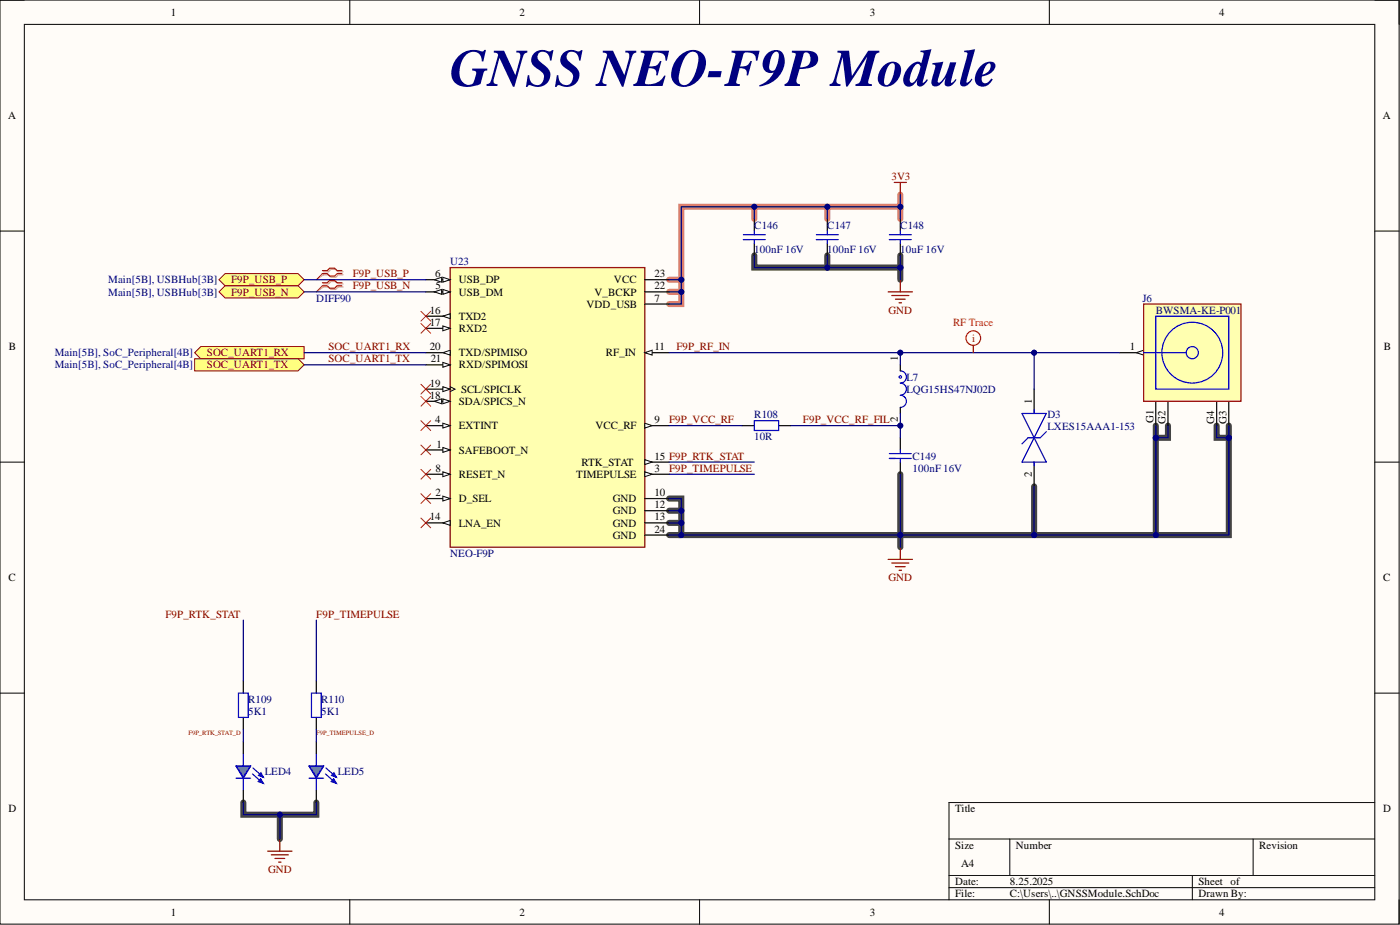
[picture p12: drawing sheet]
<svg xmlns="http://www.w3.org/2000/svg" width="292mm" height="193mm" viewBox="0 0 292 193" stroke-linecap="round" stroke-linejoin="round" font-family="sans-serif">
<path d="M0 0h291.9v192.8h-291.9z" fill-rule="evenodd" fill="#fffcf8"/>
<path d="M0 0h291.9v192.8h-291.9z" fill="none" stroke="#000" stroke-width=".21"/>
<path d="M5.1 5.1h281.7v182.6h-281.7z" fill-rule="evenodd" fill="#fffcf8"/>
<g fill="none" stroke="#000" stroke-width=".21">
<path d="M0 0h5.1M5.1 5.1h281.7v182.6h-281.7zM73 0v5.1M146 0v5.1M218.9 0v5.1M286.8 0h5.1v5.1M0 48.2h5.1M286.8 48.2h5.1M0 96.4h5.1M286.8 96.4h5.1M0 144.6h5.1M286.8 144.6h5.1"/>
<path d="M198 175h88.8M210.7 175v7.6M261.5 175v7.6M286.8 167.4h-88.8v20.3M73 187.7v5.1M146 187.7v5.1M198 182.6h88.8M198 185.2h88.8M218.9 187.7v5.1M248.8 182.6v5.1M291.9 187.7v5.1"/>
</g>
<path d="M139.6 58.4h2.6M157.4 43.1v2.6M172.6 43.1v2.6M187.8 40.6v2.5h-45.6v20.3h-2.6M187.8 43.1v2.6M139.6 60.9h2.6" fill="none" stroke="#dd7e6b" stroke-width="1.3"/>
<g fill="none" stroke="#434343" stroke-width="1.3">
<path d="M157.4 53.3v2.5h30.4M172.6 53.3v2.5M187.8 53.3v5.1M187.8 98.9v12.7h-45.6v-7.6h-2.6M241.1 88.8v22.8M243.7 88.8v2.5h-2.6M253.8 88.8v2.5h2.6M256.4 91.3v20.3h-40.6M256.4 88.8v2.5M139.6 109.1h2.6M139.6 106.5h2.6M139.6 111.6h2.6"/>
<path d="M215.8 111.6h-28v2.6M215.8 101.5v10.1M50.8 167.4v2.6h15.2v-2.6M58.4 170v5"/>
</g>
<path d="M187.8 76.1v1.3M154.8 88.8h2.6M162.5 88.8h2.5M187.8 85v1.3M187.8 91.3v2.6M187.8 96.4v2.5" fill="none" stroke="#000" stroke-width=".25"/>
<g fill="none" stroke="#00f" stroke-width=".25">
<path d="M187.8 77.4a1.27 1.27 0 0 1 1.3 1.2 1.27 1.27 0 0 1-1.3 1.3 1.27 1.27 0 0 1 1.3 1.3 1.27 1.27 0 0 1-1.3 1.3 1.27 1.27 0 0 1 1.3 1.2 1.27 1.27 0 0 1-1.3 1.3M157.4 87.8h5.1v2h-5.1zM185.6 94.6h4.5M185.6 95.6h4.5M187.8 93.9v.7M187.8 95.6v.8"/>
<circle cx="187.8" cy="78.6" r=".26"/>
</g>
<path d="M93.9 55.8h40.6v58.4h-40.6z" fill-rule="evenodd" fill="#ffffb0"/>
<path d="M93.9 55.8h40.6v58.4h-40.6z" fill="none" stroke="#800000" stroke-width=".25"/>
<path d="M88.8 76.1h5.1" fill="none" stroke="#000" stroke-width=".25"/>
<path d="M92.4 75.6l1.5 .5-1.5 .5z" fill="#f8fcff"/>
<path d="M92.4 75.6l1.5 .5-1.5 .5z" fill="none" stroke="#000" stroke-width=".21"/>
<path d="M88.8 73.6h5.1" fill="none" stroke="#000" stroke-width=".25"/>
<path d="M92.4 73.6l1.5-.5v1z" fill="#f8fcff"/>
<path d="M92.4 73.6l1.5-.5v1z" fill="none" stroke="#000" stroke-width=".21"/>
<path d="M88.8 93.9h5.1" fill="none" stroke="#000" stroke-width=".25"/>
<path d="M92.4 93.4l1.5 .5-1.5 .5z" fill="#f8fcff"/>
<path d="M92.4 93.4l1.5 .5-1.5 .5z" fill="none" stroke="#000" stroke-width=".21"/>
<path d="M88.8 88.8h5.1" fill="none" stroke="#000" stroke-width=".25"/>
<path d="M92.4 88.3l1.5 .5-1.5 .5z" fill="#f8fcff"/>
<path d="M92.4 88.3l1.5 .5-1.5 .5z" fill="none" stroke="#000" stroke-width=".21"/>
<path d="M88.8 98.9h5.1" fill="none" stroke="#000" stroke-width=".25"/>
<path d="M92.4 98.4l1.5 .5-1.5 .5z" fill="#f8fcff"/>
<path d="M92.4 98.4l1.5 .5-1.5 .5z" fill="none" stroke="#000" stroke-width=".21"/>
<path d="M88.8 104h5.1" fill="none" stroke="#000" stroke-width=".25"/>
<path d="M92.4 103.5l1.5 .5-1.5 .5z" fill="#f8fcff"/>
<path d="M92.4 103.5l1.5 .5-1.5 .5z" fill="none" stroke="#000" stroke-width=".21"/>
<path d="M88.8 81.2h5.1" fill="none" stroke="#000" stroke-width=".25"/>
<path d="M92.4 80.7l1.5 .5-1.5 .5z" fill="#f8fcff"/>
<path d="M92.4 80.7l1.5 .5-1.5 .5zM93.9 80.7l1 .5-1 .5" fill="none" stroke="#000" stroke-width=".21"/>
<path d="M88.8 83.7h5.1" fill="none" stroke="#000" stroke-width=".25"/>
<path d="M92.4 83.2l1.5 .5-1.5 .5z" fill="#f8fcff"/>
<path d="M92.4 83.2l1.5 .5-1.5 .5z" fill="none" stroke="#000" stroke-width=".21"/>
<path d="M90.6 83.7l1.5-.5v1z" fill="#f8fcff"/>
<path d="M90.6 83.7l1.5-.5v1z" fill="none" stroke="#000" stroke-width=".21"/>
<path d="M134.5 58.4h5.1M134.5 60.9h5.1M134.5 63.4h5.1M134.5 88.8h5.1" fill="none" stroke="#000" stroke-width=".25"/>
<path d="M134.5 88.3l1.6 .5-1.6 .5z" fill="#f8fcff"/>
<path d="M134.5 88.3l1.6 .5-1.6 .5z" fill="none" stroke="#000" stroke-width=".21"/>
<path d="M134.5 73.6h5.1" fill="none" stroke="#000" stroke-width=".25"/>
<path d="M134.5 73.6l1.6-.5v1z" fill="#f8fcff"/>
<path d="M134.5 73.6l1.6-.5v1z" fill="none" stroke="#000" stroke-width=".21"/>
<path d="M88.8 60.9h5.1" fill="none" stroke="#000" stroke-width=".25"/>
<path d="M92.4 60.4l1.5 .5-1.5 .5z" fill="#f8fcff"/>
<path d="M92.4 60.4l1.5 .5-1.5 .5z" fill="none" stroke="#000" stroke-width=".21"/>
<path d="M90.6 60.9l1.5-.5v1z" fill="#f8fcff"/>
<path d="M90.6 60.9l1.5-.5v1z" fill="none" stroke="#000" stroke-width=".21"/>
<path d="M88.8 58.4h5.1" fill="none" stroke="#000" stroke-width=".25"/>
<path d="M92.4 57.8l1.5 .6-1.5 .5z" fill="#f8fcff"/>
<path d="M92.4 57.8l1.5 .6-1.5 .5z" fill="none" stroke="#000" stroke-width=".21"/>
<path d="M90.6 58.4l1.5-.6v1.1z" fill="#f8fcff"/>
<path d="M90.6 58.4l1.5-.6v1.1z" fill="none" stroke="#000" stroke-width=".21"/>
<path d="M134.5 98.9h5.1" fill="none" stroke="#000" stroke-width=".25"/>
<path d="M134.5 98.4l1.6 .5-1.6 .5z" fill="#f8fcff"/>
<path d="M134.5 98.4l1.6 .5-1.6 .5z" fill="none" stroke="#000" stroke-width=".21"/>
<path d="M134.5 96.4h5.1" fill="none" stroke="#000" stroke-width=".25"/>
<path d="M134.5 95.9l1.6 .5-1.6 .5z" fill="#f8fcff"/>
<path d="M134.5 95.9l1.6 .5-1.6 .5z" fill="none" stroke="#000" stroke-width=".21"/>
<path d="M88.8 66h5.1" fill="none" stroke="#000" stroke-width=".25"/>
<path d="M92.4 66l1.5-.5v1z" fill="#f8fcff"/>
<path d="M92.4 66l1.5-.5v1z" fill="none" stroke="#000" stroke-width=".21"/>
<path d="M88.8 109.1h5.1" fill="none" stroke="#000" stroke-width=".25"/>
<path d="M92.4 109.1l1.5-.5v1z" fill="#f8fcff"/>
<path d="M92.4 109.1l1.5-.5v1z" fill="none" stroke="#000" stroke-width=".21"/>
<path d="M88.8 68.5h5.1" fill="none" stroke="#000" stroke-width=".25"/>
<path d="M92.4 68l1.5 .5-1.5 .5z" fill="#f8fcff"/>
<path d="M92.4 68l1.5 .5-1.5 .5z" fill="none" stroke="#000" stroke-width=".21"/>
<path d="M233.5 73.6h5.1M134.5 104h5.1M134.5 106.5h5.1M134.5 109.1h5.1M134.5 111.6h5.1M50.8 142.1v2.5M50.8 149.7v2.5M66 142.1v2.5M66 149.7v2.5" fill="none" stroke="#000" stroke-width=".25"/>
<g fill="none" stroke="#800000" stroke-width=".25">
<path d="M187.8 58.4v2.5M185.3 60.9h5.1M186.1 61.7h3.5M186.8 62.4h2.1M187.6 63.2h.5M185.3 116.7h5.1M186.1 117.5h3.5M186.8 118.2h2.1M187.6 119h.5M187.8 114.2v2.5M55.8 177.6h5.1M56.6 178.3h3.6"/>
<path d="M57.4 179.1h2M58.1 179.9h.5M58.4 175v2.6"/>
</g>
<path d="M49.8 144.6h2v5.1h-2zM65 144.6h2v5.1h-2z" fill="none" stroke="#00f" stroke-width=".25"/>
<path d="M237.1 73.6l1.5-.5v1z" fill="#f8fcff"/>
<path d="M237.1 73.6l1.5-.5v1z" fill="none" stroke="#000" stroke-width=".21"/>
<path d="M241.1 83.7v5.1M243.7 83.7v5.1M253.8 83.7v5.1M256.4 83.7v5.1" fill="none" stroke="#000" stroke-width=".25"/>
<path d="M238.6 63.4h20.3v20.3h-20.3z" fill-rule="evenodd" fill="#ffffb0"/>
<path d="M238.6 63.4h20.3v20.3h-20.3z" fill="none" stroke="#800000" stroke-width=".25"/>
<g fill="none" stroke="#00f" stroke-width=".25">
<path d="M238.6 73.6h8.9M241.1 66h15.3v15.2h-15.3zM213.2 86.3h5.1l-5.1 10.1h5.1zM215.8 85.5v.8M215.8 96.4v.8M218.3 90.1l-1.3 1.2h-2.5l-1.3 1.3"/>
<circle cx="248.8" cy="73.6" r="6.3"/>
<circle cx="248.8" cy="73.6" r="1.27"/>
</g>
<g fill="none" stroke="#f00" stroke-width=".21">
<path d="M87.8 64.9l2.1 2.1M87.8 67.5l2.1 2M89.9 64.9l-2.1 2.1M89.9 67.5l-2.1 2M87.8 80.2l2.1 2M87.8 82.7l2.1 2M87.8 97.9l2.1 2.1M87.8 87.8l2.1 2M89.9 80.2l-2.1 2M89.9 82.7l-2.1 2M89.9 97.9l-2.1 2.1M89.9 87.8l-2.1 2"/>
<path d="M87.8 108.1l2.1 2M87.8 103l2.1 2M89.9 108.1l-2.1 2M89.9 103l-2.1 2"/>
</g>
<path d="M215.8 81.2v5.1M215.8 96.4v5.1" fill="none" stroke="#000" stroke-width=".25"/>
<path d="M45.7 58.4l1.3-1.3h15.2l1.3 1.3-1.3 1.2h-15.2z" fill-rule="evenodd" fill="#ffff80"/>
<path d="M45.7 58.4l1.3-1.3h15.2l1.3 1.3-1.3 1.2h-15.2z" fill="none" stroke="#800000" stroke-width=".21"/>
<path d="M45.7 60.9l1.3-1.3h15.2l1.3 1.3-1.3 1.3h-15.2z" fill-rule="evenodd" fill="#ffff80"/>
<path d="M45.7 60.9l1.3-1.3h15.2l1.3 1.3-1.3 1.3h-15.2z" fill="none" stroke="#800000" stroke-width=".21"/>
<path d="M67.5 59.2h1l.5-.5h1.1l.5 .5h1M67.5 59.9h1l.5 .5h1.1l.5-.5h1M67.5 56.7h1l.5-.5h1.1l.5 .5h1M67.5 57.3h1l.5 .5h1.1l.5-.5h1" fill="none" stroke="#d0a19e" stroke-width=".25"/>
<path d="M67.5 59.9l-1.5 1M67.5 57.3l-1.5 1.1" fill="none" stroke="#d0a19e" stroke-width=".21"/>
<path d="M67.3 59h1l.5-.5h1l.5 .5h1M67.3 59.6h1l.5 .5h1l.5-.5h1M67.3 56.5h1l.5-.6h1l.5 .6h1M67.3 57.1h1l.5 .5h1l.5-.5h1" fill="none" stroke="#f00" stroke-width=".25"/>
<path d="M67.3 59.6l-1.3 1.3M67.3 57.1l-1.3 1.3" fill="none" stroke="#f00" stroke-width=".21"/>
<path d="M40.6 73.6l1.3-1.3h21.6v2.5h-21.6z" fill-rule="evenodd" fill="#ffff80"/>
<path d="M40.6 73.6l1.3-1.3h21.6v2.5h-21.6z" fill="none" stroke="#800000" stroke-width=".21"/>
<path d="M40.6 74.8h21.6l1.3 1.3-1.3 1.3h-21.6z" fill-rule="evenodd" fill="#ffff80"/>
<path d="M40.6 74.8h21.6l1.3 1.3-1.3 1.3h-21.6z" fill="none" stroke="#800000" stroke-width=".21"/>
<path d="M87.8 92.9l2.1 2M89.9 92.9l-2.1 2" fill="none" stroke="#f00" stroke-width=".21"/>
<path d="M157.4 45.7v2.5M157.4 50.7v2.6M172.6 45.7v2.5M172.6 50.7v2.6M187.8 45.7v2.5M187.8 50.7v2.6" fill="none" stroke="#000" stroke-width=".25"/>
<g fill="none" stroke="#00f" stroke-width=".25">
<path d="M155.1 49h4.6M155.1 50h4.6M157.4 48.2v.8M157.4 50v.7M170.3 49h4.6M170.3 50h4.6M172.6 48.2v.8M172.6 50v.7M185.6 49h4.5M185.6 50h4.5M187.8 48.2v.8M187.8 50v.7"/>
<path d="M50.8 157.3v2.5M50.8 162.3v2.6M52.7 161.5l2 1.7M52.8 160.2l2 1.8"/>
</g>
<path d="M186.6 38.1h2.5M187.8 38.1v2.5" fill="none" stroke="#800000" stroke-width=".25"/>
<path d="M54.4 161.2l.6 1-1.1-.4z" fill="#00f"/>
<path d="M54.4 161.2l.6 1-1.1-.4z" fill="none" stroke="#00f" stroke-width=".25"/>
<path d="M54.4 162.5l.6 .9-1.1-.4z" fill="#00f"/>
<path d="M54.4 162.5l.6 .9-1.1-.4z" fill="none" stroke="#00f" stroke-width=".25"/>
<path d="M50.8 154.7v2.6M50.8 164.9v2.5" fill="none" stroke="#000" stroke-width=".25"/>
<path d="M49.2 159.8h3.1l-1.5 2.3z" fill="#4a86e8"/>
<path d="M49.2 159.8h3.1l-1.5 2.3z" fill="none" stroke="#00f" stroke-width=".21"/>
<path d="M49.2 159.8h3.1l-1.5 2.5zM66 157.3v2.5M49.2 162.3h3.1M66 162.3v2.6M67.9 161.5l2 1.7M68 160.2l2 1.8" fill="none" stroke="#00f" stroke-width=".25"/>
<path d="M69.7 161.2l.5 1-1-.4z" fill="#00f"/>
<path d="M69.7 161.2l.5 1-1-.4z" fill="none" stroke="#00f" stroke-width=".25"/>
<path d="M69.6 162.5l.6 .9-1.1-.4z" fill="#00f"/>
<path d="M69.6 162.5l.6 .9-1.1-.4z" fill="none" stroke="#00f" stroke-width=".25"/>
<path d="M66 154.7v2.6M66 164.9v2.5" fill="none" stroke="#000" stroke-width=".25"/>
<path d="M64.5 159.8h3l-1.5 2.3z" fill="#4a86e8"/>
<path d="M64.5 159.8h3l-1.5 2.3z" fill="none" stroke="#00f" stroke-width=".21"/>
<path d="M64.5 159.8h3l-1.5 2.5zM64.5 162.3h3" fill="none" stroke="#00f" stroke-width=".25"/>
<path d="M139.6 60.9h2.6" fill="none" stroke="#000080" stroke-width=".25"/>
<circle cx="142.2" cy="60.9" r=".51" fill="#000080"/>
<circle cx="142.2" cy="60.9" r=".51" fill="none" stroke="#000080" stroke-width=".21"/>
<path d="M187.8 40.6v2.5h-45.6v20.3h-2.6" fill="none" stroke="#000080" stroke-width=".25"/>
<circle cx="142.2" cy="60.9" r=".51" fill="#000080"/>
<circle cx="142.2" cy="60.9" r=".51" fill="none" stroke="#000080" stroke-width=".21"/>
<circle cx="142.2" cy="58.4" r=".51" fill="#000080"/>
<circle cx="142.2" cy="58.4" r=".51" fill="none" stroke="#000080" stroke-width=".21"/>
<circle cx="157.4" cy="43.1" r=".51" fill="#000080"/>
<circle cx="157.4" cy="43.1" r=".51" fill="none" stroke="#000080" stroke-width=".21"/>
<circle cx="172.6" cy="43.1" r=".51" fill="#000080"/>
<circle cx="172.6" cy="43.1" r=".51" fill="none" stroke="#000080" stroke-width=".21"/>
<circle cx="187.8" cy="43.1" r=".51" fill="#000080"/>
<circle cx="187.8" cy="43.1" r=".51" fill="none" stroke="#000080" stroke-width=".21"/>
<path d="M139.6 58.4h2.6" fill="none" stroke="#000080" stroke-width=".25"/>
<circle cx="142.2" cy="58.4" r=".51" fill="#000080"/>
<circle cx="142.2" cy="58.4" r=".51" fill="none" stroke="#000080" stroke-width=".21"/>
<path d="M139.6 73.6h48.2v2.5" fill="none" stroke="#000080" stroke-width=".25"/>
<circle cx="187.8" cy="73.6" r=".51" fill="#000080"/>
<circle cx="187.8" cy="73.6" r=".51" fill="none" stroke="#000080" stroke-width=".21"/>
<path d="M139.6 88.8h15.2M187.8 88.8v2.5" fill="none" stroke="#000080" stroke-width=".25"/>
<circle cx="187.8" cy="88.8" r=".51" fill="#000080"/>
<circle cx="187.8" cy="88.8" r=".51" fill="none" stroke="#000080" stroke-width=".21"/>
<path d="M187.8 86.3v2.5h-22.8" fill="none" stroke="#000080" stroke-width=".25"/>
<circle cx="187.8" cy="88.8" r=".51" fill="#000080"/>
<circle cx="187.8" cy="88.8" r=".51" fill="none" stroke="#000080" stroke-width=".21"/>
<path d="M187.8 53.3v2.5" fill="none" stroke="#000080" stroke-width=".25"/>
<circle cx="187.8" cy="55.8" r=".51" fill="#000080"/>
<circle cx="187.8" cy="55.8" r=".51" fill="none" stroke="#000080" stroke-width=".21"/>
<path d="M187.8 43.1v2.6" fill="none" stroke="#000080" stroke-width=".25"/>
<circle cx="187.8" cy="43.1" r=".51" fill="#000080"/>
<circle cx="187.8" cy="43.1" r=".51" fill="none" stroke="#000080" stroke-width=".21"/>
<path d="M139.6 109.1h2.6" fill="none" stroke="#000080" stroke-width=".25"/>
<circle cx="142.2" cy="109.1" r=".51" fill="#000080"/>
<circle cx="142.2" cy="109.1" r=".51" fill="none" stroke="#000080" stroke-width=".21"/>
<path d="M139.6 106.5h2.6" fill="none" stroke="#000080" stroke-width=".25"/>
<circle cx="142.2" cy="106.5" r=".51" fill="#000080"/>
<circle cx="142.2" cy="106.5" r=".51" fill="none" stroke="#000080" stroke-width=".21"/>
<path d="M139.6 111.6h2.6" fill="none" stroke="#000080" stroke-width=".25"/>
<circle cx="142.2" cy="111.6" r=".51" fill="#000080"/>
<circle cx="142.2" cy="111.6" r=".51" fill="none" stroke="#000080" stroke-width=".21"/>
<path d="M139.6 104h2.6v7.6h45.6" fill="none" stroke="#000080" stroke-width=".25"/>
<circle cx="142.2" cy="106.5" r=".51" fill="#000080"/>
<circle cx="142.2" cy="106.5" r=".51" fill="none" stroke="#000080" stroke-width=".21"/>
<circle cx="142.2" cy="109.1" r=".51" fill="#000080"/>
<circle cx="142.2" cy="109.1" r=".51" fill="none" stroke="#000080" stroke-width=".21"/>
<circle cx="142.2" cy="111.6" r=".51" fill="#000080"/>
<circle cx="142.2" cy="111.6" r=".51" fill="none" stroke="#000080" stroke-width=".21"/>
<circle cx="187.8" cy="111.6" r=".51" fill="#000080"/>
<circle cx="187.8" cy="111.6" r=".51" fill="none" stroke="#000080" stroke-width=".21"/>
<path d="M50.8 167.4v2.6h15.2v-2.6" fill="none" stroke="#000080" stroke-width=".25"/>
<circle cx="58.4" cy="170" r=".51" fill="#000080"/>
<circle cx="58.4" cy="170" r=".51" fill="none" stroke="#000080" stroke-width=".21"/>
<path d="M50.8 129.4v12.7M50.8 152.2v2.5M58.4 170v5" fill="none" stroke="#000080" stroke-width=".25"/>
<circle cx="58.4" cy="170" r=".51" fill="#000080"/>
<circle cx="58.4" cy="170" r=".51" fill="none" stroke="#000080" stroke-width=".21"/>
<path d="M157.4 43.1v2.6M139.6 96.4h17.8M139.6 98.9h17.8M66 152.2v2.5" fill="none" stroke="#000080" stroke-width=".25"/>
<circle cx="157.4" cy="43.1" r=".51" fill="#000080"/>
<circle cx="157.4" cy="43.1" r=".51" fill="none" stroke="#000080" stroke-width=".21"/>
<path d="M172.6 43.1v2.6" fill="none" stroke="#000080" stroke-width=".25"/>
<circle cx="172.6" cy="43.1" r=".51" fill="#000080"/>
<circle cx="172.6" cy="43.1" r=".51" fill="none" stroke="#000080" stroke-width=".21"/>
<path d="M172.6 53.3v2.5" fill="none" stroke="#000080" stroke-width=".25"/>
<circle cx="172.6" cy="55.8" r=".51" fill="#000080"/>
<circle cx="172.6" cy="55.8" r=".51" fill="none" stroke="#000080" stroke-width=".21"/>
<path d="M187.8 98.9v12.7" fill="none" stroke="#000080" stroke-width=".25"/>
<circle cx="187.8" cy="111.6" r=".51" fill="#000080"/>
<circle cx="187.8" cy="111.6" r=".51" fill="none" stroke="#000080" stroke-width=".21"/>
<path d="M215.8 111.6h-28v2.6" fill="none" stroke="#000080" stroke-width=".25"/>
<circle cx="187.8" cy="111.6" r=".51" fill="#000080"/>
<circle cx="187.8" cy="111.6" r=".51" fill="none" stroke="#000080" stroke-width=".21"/>
<circle cx="215.8" cy="111.6" r=".51" fill="#000080"/>
<circle cx="215.8" cy="111.6" r=".51" fill="none" stroke="#000080" stroke-width=".21"/>
<path d="M233.5 73.6h-17.7v7.6" fill="none" stroke="#000080" stroke-width=".25"/>
<circle cx="215.8" cy="73.6" r=".51" fill="#000080"/>
<circle cx="215.8" cy="73.6" r=".51" fill="none" stroke="#000080" stroke-width=".21"/>
<path d="M241.1 88.8v2.5" fill="none" stroke="#000080" stroke-width=".25"/>
<circle cx="241.2" cy="91.3" r=".51" fill="#000080"/>
<circle cx="241.2" cy="91.3" r=".51" fill="none" stroke="#000080" stroke-width=".21"/>
<path d="M243.7 88.8v2.5h-2.6" fill="none" stroke="#000080" stroke-width=".25"/>
<circle cx="241.2" cy="91.3" r=".51" fill="#000080"/>
<circle cx="241.2" cy="91.3" r=".51" fill="none" stroke="#000080" stroke-width=".21"/>
<path d="M256.4 88.8v2.5" fill="none" stroke="#000080" stroke-width=".25"/>
<circle cx="256.4" cy="91.3" r=".51" fill="#000080"/>
<circle cx="256.4" cy="91.3" r=".51" fill="none" stroke="#000080" stroke-width=".21"/>
<path d="M253.8 88.8v2.5h2.6" fill="none" stroke="#000080" stroke-width=".25"/>
<circle cx="256.4" cy="91.3" r=".51" fill="#000080"/>
<circle cx="256.4" cy="91.3" r=".51" fill="none" stroke="#000080" stroke-width=".21"/>
<path d="M241.1 91.3v20.3" fill="none" stroke="#000080" stroke-width=".25"/>
<circle cx="241.2" cy="91.3" r=".51" fill="#000080"/>
<circle cx="241.2" cy="91.3" r=".51" fill="none" stroke="#000080" stroke-width=".21"/>
<circle cx="241.2" cy="111.6" r=".51" fill="#000080"/>
<circle cx="241.2" cy="111.6" r=".51" fill="none" stroke="#000080" stroke-width=".21"/>
<path d="M215.8 101.5v10.1" fill="none" stroke="#000080" stroke-width=".25"/>
<circle cx="215.8" cy="111.6" r=".51" fill="#000080"/>
<circle cx="215.8" cy="111.6" r=".51" fill="none" stroke="#000080" stroke-width=".21"/>
<path d="M63.5 58.4h25.3M63.5 73.6h25.3M63.5 76.1h25.3M63.5 60.9h25.3M187.8 73.6h28" fill="none" stroke="#000080" stroke-width=".25"/>
<circle cx="187.8" cy="73.6" r=".51" fill="#000080"/>
<circle cx="187.8" cy="73.6" r=".51" fill="none" stroke="#000080" stroke-width=".21"/>
<circle cx="215.8" cy="73.6" r=".51" fill="#000080"/>
<circle cx="215.8" cy="73.6" r=".51" fill="none" stroke="#000080" stroke-width=".21"/>
<path d="M256.4 91.3v20.3h-40.6" fill="none" stroke="#000080" stroke-width=".25"/>
<circle cx="256.4" cy="91.3" r=".51" fill="#000080"/>
<circle cx="256.4" cy="91.3" r=".51" fill="none" stroke="#000080" stroke-width=".21"/>
<circle cx="241.2" cy="111.6" r=".51" fill="#000080"/>
<circle cx="241.2" cy="111.6" r=".51" fill="none" stroke="#000080" stroke-width=".21"/>
<circle cx="215.8" cy="111.6" r=".51" fill="#000080"/>
<circle cx="215.8" cy="111.6" r=".51" fill="none" stroke="#000080" stroke-width=".21"/>
<path d="M187.8 55.8v2.6" fill="none" stroke="#000080" stroke-width=".25"/>
<circle cx="187.8" cy="55.8" r=".51" fill="#000080"/>
<circle cx="187.8" cy="55.8" r=".51" fill="none" stroke="#000080" stroke-width=".21"/>
<path d="M157.4 53.3v2.5h30.4" fill="none" stroke="#000080" stroke-width=".25"/>
<circle cx="172.6" cy="55.8" r=".51" fill="#000080"/>
<circle cx="172.6" cy="55.8" r=".51" fill="none" stroke="#000080" stroke-width=".21"/>
<circle cx="187.8" cy="55.8" r=".51" fill="#000080"/>
<circle cx="187.8" cy="55.8" r=".51" fill="none" stroke="#000080" stroke-width=".21"/>
<path d="M66 129.4v12.7" fill="none" stroke="#000080" stroke-width=".25"/>
<g fill="none" stroke="#f00" stroke-width=".25">
<path d="M203.1 72.1v1.5"/>
<circle cx="203.1" cy="70.5" r="1.52"/>
</g>
<text font-size="11" fill="#000080" x="93.9" y="17.9">GNSS NEO-F9P Module</text>
<g font-size="2.3">
<text x="35.6" y="3.3">1</text>
<text x="108.4" y="3.3">2</text>
<text x="181.5" y="3.3">3</text>
<text x="254.4" y="3.3">4</text>
<text x="1.7" y="24.9">A</text>
<text x="288.5" y="24.9">A</text>
<text x="90.8" y="57.8">6</text>
<text x="95.7" y="59.1">USB_DP</text>
<text x="128.1" y="59.1">VCC</text>
<text x="136.6" y="57.8">23</text>
<text x="89.7" y="65.5">16</text>
<text x="90.9" y="60.4">5</text>
<text x="95.7" y="61.7">USB_DM</text>
<text x="122.4" y="64.2">VDD_USB</text>
<text x="124" y="61.7">V_BCKP</text>
<text x="136.6" y="62.9">7</text>
<text x="136.6" y="60.4">22</text>
<text x="89.7" y="68">17</text>
<text x="95.7" y="66.7">TXD2</text>
<text x="95.7" y="69.3">RXD2</text>
<text x="1.9" y="73.1">B</text>
<text x="89.7" y="73.1">20</text>
<text x="89.9" y="75.6">21</text>
<text x="95.7" y="76.9">RXD/SPIMOSI</text>
<text x="95.7" y="74.3">TXD/SPIMISO</text>
<text x="126.4" y="74.3">RF_IN</text>
<text x="136.6" y="73.1">11</text>
<text x="187.3" y="75.3" transform="rotate(-90 187.3 75.3)">1</text>
<text x="235.7" y="73.1">1</text>
<text x="288.7" y="73.1">B</text>
<text x="89.7" y="83.2">18</text>
<text x="89.7" y="80.7">19</text>
<text x="96.2" y="81.9">SCL/SPICLK</text>
<text x="90.8" y="88.3">4</text>
<text x="95.7" y="89.6">EXTINT</text>
<text x="95.7" y="84.5">SDA/SPICS_N</text>
<text x="124.2" y="89.6">VCC_RF</text>
<text x="136.6" y="88.3">9</text>
<text x="187.3" y="88" transform="rotate(-90 187.3 88)">2</text>
<text x="215.3" y="84.2" transform="rotate(-90 215.3 84.2)">1</text>
<text x="240.6" y="88.3" transform="rotate(-90 240.6 88.3)">G1</text>
<text x="243.2" y="88.5" transform="rotate(-90 243.2 88.5)">G2</text>
<text x="253.3" y="88.5" transform="rotate(-90 253.3 88.5)">G4</text>
<text x="255.9" y="88.4" transform="rotate(-90 255.9 88.4)">G3</text>
<text x="91" y="93.4">1</text>
<text x="95.7" y="94.6">SAFEBOOT_N</text>
<text x="136.6" y="95.9">15 F9P_RTK_STAT</text>
<text x="90.9" y="98.4">8</text>
<text x="95.7" y="99.7">RESET_N</text>
<text x="120.2" y="99.7">TIMEPULSE</text>
<text x="121.3" y="97.2">RTK_STAT</text>
<text x="136.6" y="98.4">3</text>
<text x="215.3" y="99.4" transform="rotate(-90 215.3 99.4)">2</text>
<text x="90.9" y="103.5">2</text>
<text x="95.7" y="104.8">D_SEL</text>
<text x="127.9" y="104.8">GND</text>
<text x="127.9" y="107.3">GND</text>
<text x="136.6" y="103.5">10</text>
<text x="136.6" y="106">12</text>
<text x="89.7" y="108.6">14</text>
<text x="95.7" y="109.8">LNA_EN</text>
<text x="127.9" y="109.8">GND</text>
<text x="127.9" y="112.4">GND</text>
<text x="136.6" y="108.6">13</text>
<text x="136.6" y="111.1">24</text>
<text x="1.8" y="121.3">C</text>
<text x="288.6" y="121.3">C</text>
<text x="1.8" y="169.5">D</text>
<text x="199.3" y="169.5">Title</text>
<text x="288.6" y="169.5">D</text>
<text x="199.3" y="177.1">Size</text>
<text x="212" y="177.1">Number</text>
<text x="262.7" y="177.1">Revision</text>
<text x="199.3" y="184.7">Date:</text>
<text x="200.5" y="180.9">A4</text>
<text x="210.7" y="184.7">8.25.2025</text>
<text x="250" y="184.7">Sheet of</text>
<text x="35.6" y="191">1</text>
<text x="108.4" y="191">2</text>
<text x="181.5" y="191">3</text>
<text x="199.3" y="187.2">File:</text>
<text x="210.7" y="187.2">C:\Users\..\GNSSModule.SchDoc</text>
<text x="250" y="187.2">Drawn By:</text>
<text x="254.4" y="191">4</text>
</g>
<g font-size="2.3" fill="#800000">
<text x="186" y="37.6">3V3</text>
<text x="48.2" y="59.1">F9P_USB_P</text>
<text x="73.6" y="57.8">F9P_USB_P</text>
<text x="48.2" y="61.7">F9P_USB_N</text>
<text x="73.6" y="60.4">F9P_USB_N</text>
<text x="185.4" y="65.5">GND</text>
<text x="43.2" y="74.3">SOC_UART1_RX</text>
<text x="43.2" y="76.9">SOC_UART1_TX</text>
<text x="68.5" y="73.1">SOC_UART1_RX</text>
<text x="68.5" y="75.6">SOC_UART1_TX</text>
<text x="141.1" y="73.1">F9P_RF_IN</text>
<text x="139.6" y="88.3">F9P_VCC_RF</text>
<text x="167.5" y="88.3">F9P_VCC_RF_FIL</text>
<text x="139.6" y="98.4">F9P_TIMEPULSE</text>
<text x="185.4" y="121.3">GND</text>
<text x="34.5" y="128.9">F9P_RTK_STAT</text>
<text x="66" y="128.9">F9P_TIMEPULSE</text>
<text x="55.9" y="182.1">GND</text>
</g>
<g font-size="2.3" fill="#000080">
<text x="157.4" y="47.7">C146</text>
<text x="172.6" y="47.7">C147</text>
<text x="187.8" y="47.7">C148</text>
<text x="157.4" y="52.8">100nF 16V</text>
<text x="172.6" y="52.8">100nF 16V</text>
<text x="187.8" y="52.8">10uF 16V</text>
<text x="22.6" y="59.1">Main[5B], USBHub[3B]</text>
<text x="93.9" y="55.3">U23</text>
<text x="22.6" y="61.7">Main[5B], USBHub[3B]</text>
<text x="66" y="62.9">DIFF90</text>
<text x="238.4" y="62.9">J6</text>
<text x="241.1" y="65.5">BWSMA-KE-P001</text>
<text x="11.4" y="76.9">Main[5B], SoC_Peripheral[4B]</text>
<text x="11.4" y="74.3">Main[5B], SoC_Peripheral[4B]</text>
<text x="189.1" y="79.4">L7</text>
<text x="189.1" y="81.9">LQG15HS47NJ02D</text>
<text x="157.4" y="87.3">R108</text>
<text x="218.6" y="87.3">D3</text>
<text x="218.6" y="89.8">LXES15AAA1-153</text>
<text x="157.4" y="91.8">10R</text>
<text x="190.4" y="95.9">C149</text>
<text x="190.4" y="98.4">100nF 16V</text>
<text x="93.9" y="116.2">NEO-F9P</text>
<text x="51.8" y="146.6">R109</text>
<text x="51.8" y="149.2">5K1</text>
<text x="67" y="146.6">R110</text>
<text x="67" y="149.2">5K1</text>
<text x="55.3" y="161.6">LED4</text>
<text x="70.5" y="161.6">LED5</text>
</g>
<g font-size="2.3" fill="#f00">
<text x="198.8" y="68">RF Trace</text>
<text x="202.8" y="71.3">i</text>
</g>
<g font-size="1.4" fill="#800000">
<text x="39.3" y="153.4">F9P_RTK_STAT_D</text>
<text x="66" y="153.4">F9P_TIMEPULSE_D</text>
</g>
</svg>
